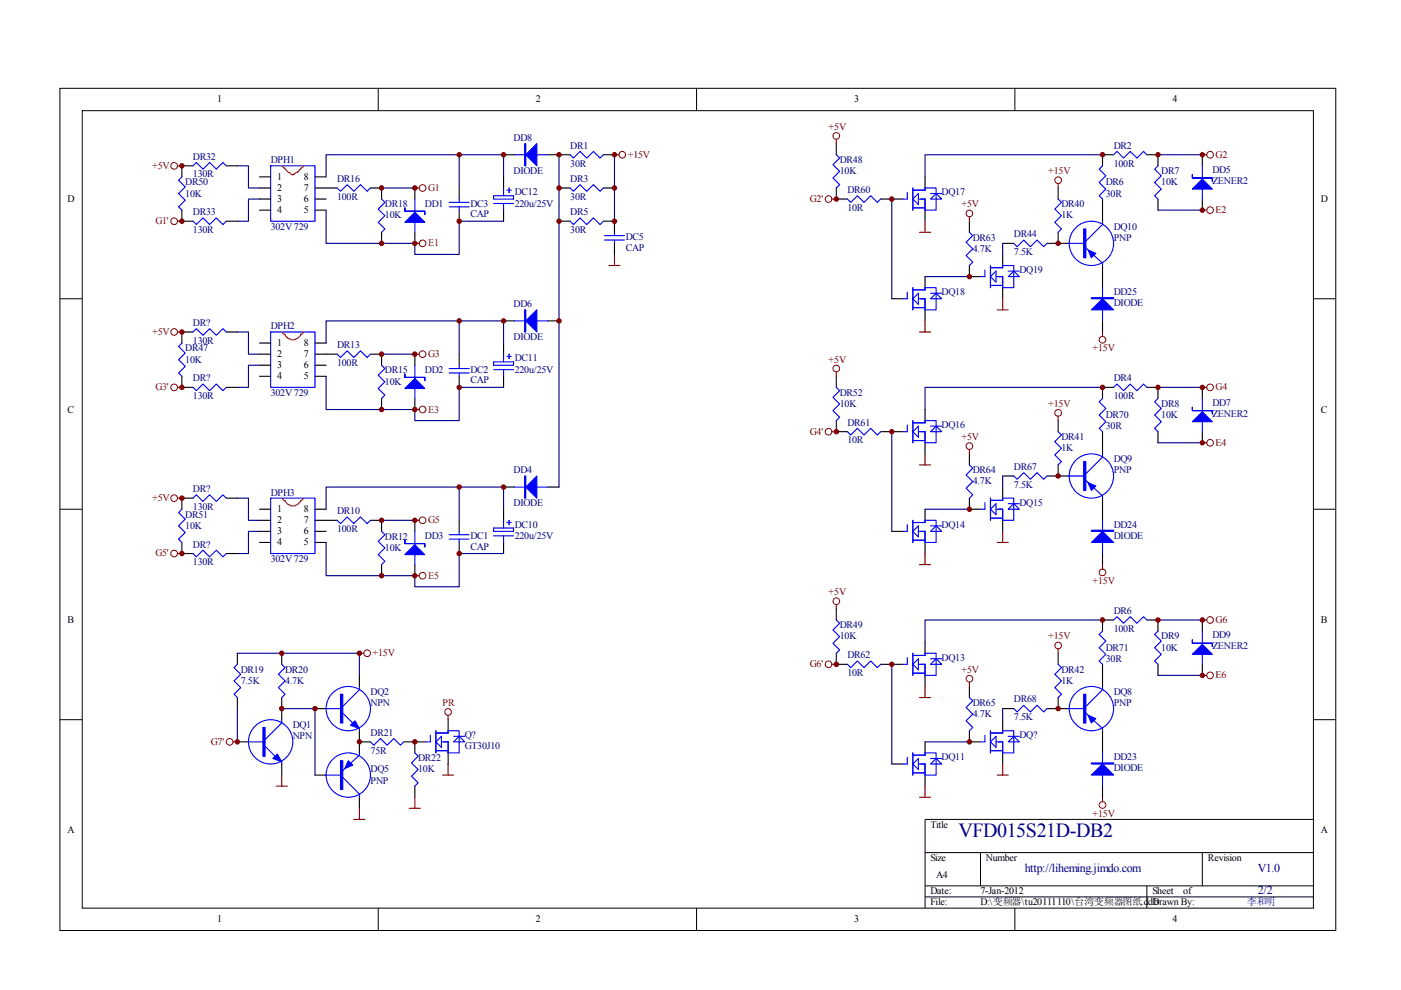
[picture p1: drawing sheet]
<svg xmlns="http://www.w3.org/2000/svg" width="297mm" height="210mm" viewBox="0 0 297 210" stroke-linecap="round" stroke-linejoin="round" font-family="sans-serif">
<g fill="none" stroke="#000" stroke-width=".21">
<path d="M12.7 18.7h270.5v178.6h-270.5zM80.2 18.7v4.7M147.7 18.7v4.7M215.2 18.7v4.7M17.4 23.5h261.1v169h-261.1zM12.7 63.3h4.7M278.4 63.3h4.7M12.7 108h4.7M278.4 108h4.7M12.7 152.6h4.7M278.4 152.6h4.7M278.4 173.7h-82.3v18.8"/>
<path d="M80.2 192.5v4.7M147.7 192.5v4.7M196.1 180.8h82.3M196.1 187.8h82.3M196.1 190.2h82.3M207.9 180.8v7M215.2 192.5v4.7M243.2 187.8v4.7M254.9 180.8v7"/>
</g>
<g fill="none" stroke="#000" stroke-width=".23">
<path d="M40.9 35.2h-2.3v2.3M48 35.2h2.3M55 37.5h2.4M55 39.9h2.4M66.8 37.5h2.3M66.8 39.9h4.7M78.5 39.9h2.4v2.3M88 39.9v2.3M97.4 39.9v2.3M106.8 32.8h2.3M106.8 37.5v2.4M116.2 32.8h4.7"/>
<path d="M118.5 39.9h2.4M127.9 39.9h2.4M127.9 32.8h2.4M177.3 39.9v2.3h2.4M177.3 30.5v2.3M196.1 37.5v2.4M224.3 39.9v2.3M236.1 32.8h-2.3v2.4M243.2 32.8h2.3v2.4M254.9 32.8v2.4M38.6 44.6v2.3h2.3M48 46.9h2.3"/>
<path d="M55 42.2h2.4M55 44.6h2.4M66.8 42.2h2.3M66.8 44.6h2.3M80.9 49.3v2.3M88 49.3v2.3M97.4 44.6v2.3M106.8 44.6v2.3M118.5 46.9h2.4M127.9 46.9h2.4v2.4M130.3 51.6v2.3M186.7 42.2h4.7"/>
<path d="M196.1 44.6v2.3M196.1 58.6v2.4M205.5 56.3v2.3h2.4M205.5 46.9v2.4M212.6 53.9v2.4M212.6 51.6h2.3M222 51.6h4.7M224.3 49.3v2.3M233.8 42.2v4.7M233.8 56.3v4.7M245.5 42.2v2.4M254.9 42.2v2.4"/>
<path d="M38.6 79.8v2.3h2.3M40.9 70.4h-2.3v2.3M48 70.4h2.3M55 72.7h2.4M55 75.1h2.4M55 77.4h2.4M55 79.8h2.4M66.8 72.7h2.3M66.8 75.1h4.7M66.8 77.4h2.3M66.8 79.8h2.3M78.5 75.1h2.4v2.3"/>
<path d="M88 75.1v2.3M97.4 75.1v2.3M97.4 79.8v2.3M106.8 72.7v2.4M106.8 79.8v2.3M106.8 68h2.3M116.2 68h2.3M177.3 79.8v2.3M189.1 63.3h2.3M196.1 65.7v2.3M212.6 61v2.3M233.8 68v2.4"/>
<path d="M48 82.1h2.3M80.9 84.5v2.3M88 84.5v2.3M177.3 89.2v2.3h2.4M186.7 91.5h4.7M196.1 86.8v2.4M196.1 93.9v2.3M205.5 96.2v2.4M224.3 89.2v2.3M224.3 98.6v2.3M233.8 91.5v4.7M236.1 82.1h-2.3v2.4"/>
<path d="M243.2 82.1h2.3v2.4M245.5 91.5v2.4M254.9 82.1v2.4M254.9 91.5v2.4M38.6 115v2.4h2.3M40.9 105.6h-2.3v2.4M48 105.6h2.3M48 117.4h2.3M55 108h2.4M55 110.3h2.4M55 112.7h2.4M55 115h2.4"/>
<path d="M66.8 108h2.3M66.8 110.3h4.7M66.8 112.7h2.3M66.8 115h2.3M78.5 110.3h2.4v2.4M80.9 119.7v2.4M88 110.3v2.4M88 119.7v2.4M97.4 110.3v2.4M97.4 115v2.4M106.8 108v2.3M106.8 115v2.4"/>
<path d="M106.8 103.3h2.3M116.2 103.3h2.3M189.1 112.7h2.3M196.1 108v2.3M196.1 115v2.4M205.5 105.6v2.4h2.4M212.6 103.3v2.3M212.6 110.3v2.4M212.6 100.9h2.3M222 100.9h4.7M233.8 105.6v4.7M233.8 117.4v2.3"/>
<path d="M50.3 138.5v2.4M59.7 138.5v2.4M177.3 129.1v2.4M177.3 138.5v2.4h2.4M196.1 136.2v2.3M224.3 138.5v2.4M236.1 131.5h-2.3v2.3M243.2 131.5h2.3v2.3M254.9 131.5v2.3M50.3 157.3h2.4M50.3 147.9v2.3M59.7 147.9v4.7"/>
<path d="M66.8 150.2h2.3M76.2 157.3h2.3M76.2 143.2v2.3M76.2 154.9v4.7M85.6 157.3h4.7M88 157.3v2.3M95 152.6v2.3M95 159.6v2.4M186.7 140.9h4.7M196.1 143.2v2.3M196.1 157.3v2.3M205.5 145.5v2.4"/>
<path d="M205.5 154.9v2.4h2.4M212.6 152.6v2.3M212.6 159.6v2.4M212.6 150.2h2.3M222 150.2h4.7M224.3 147.9v2.3M233.8 140.9v4.6M233.8 154.9v4.7M245.5 140.9v2.3M254.9 140.9v2.3M59.7 162v2.3M66.8 164.3h2.3"/>
<path d="M76.2 169v2.4M88 166.7v2.3M189.1 162h2.3M196.1 164.3v2.4M233.8 166.7v2.3"/>
</g>
<g fill="none" stroke="#00f" stroke-width=".23">
<path d="M38.6 37.5l-.7 .7 1.4 1.4-1.4 1.4 1.4 1.4-1.4 1.5 .7 .7M40.9 35.2l.7-.7 1.4 1.4 1.4-1.4 1.5 1.4 1.4-1.4 .7 .7M57.4 35.2h9.4v11.7h-9.4zM71.5 39.9l.7 .7 1.4-1.4 1.4 1.4 1.4-1.4 1.4 1.4 .7-.7M106.8 39.9v1.6M107.9 39.9v.9M109.1 32.8h7.1M120.9 32.8l.7 .7 1.4-1.4 1.4 1.4 1.4-1.4 1.4 1.4 .7-.7M120.9 39.9l.7 .7 1.4-1.4 1.4 1.4 1.4-1.4 1.4 1.4 .7-.7M177.3 32.8l.7 .7-1.4 1.4 1.4 1.4-1.4 1.4 1.4 1.5-.7 .7M193.5 39.9v4.7M233.8 35.2l-.8 .7 1.5 1.4-1.5 1.4 1.5 1.4-1.5 1.4 .8 .7"/>
<path d="M236.1 32.8l.7-.7 1.4 1.4 1.4-1.4 1.4 1.4 1.5-1.4 .7 .7M245.5 35.2l-.7 .7 1.4 1.4-1.4 1.4 1.4 1.4-1.4 1.4 .7 .7M254.9 35.2v7M40.9 46.9l.7 .7 1.4-1.4 1.4 1.4 1.5-1.4 1.4 1.4 .7-.7M80.9 42.2l.7 .7-1.4 1.4 1.4 1.4-1.4 1.4 1.4 1.4-.7 .8M88 42.2v7.1M95.2 42.9h4.3M95.2 43.9h4.3M97.4 42.2v.7M97.4 43.9v.7M104.6 41.5h4.3v.7h-4.3zM104.6 43.1h4.3"/>
<path d="M106.8 43.1v1.5M107.5 40.3h.9M120.9 46.9l.7 .7 1.4-1.4 1.4 1.4 1.4-1.4 1.4 1.4 .7-.7M128.2 50h4.2M128.2 50.9h4.2M130.3 49.3v.7M130.3 50.9v.7M179.7 42.2l.7 .7 1.4-1.4 1.4 1.4 1.4-1.4 1.4 1.4 .7-.7M192.4 40.8v1.4h-1M193.5 40.3h2.6v-.4h2.4v4.7h-2.4v-2.4h-1.4M193.5 44.1h2.6M193.5 42.2l1.2-1.2v2.4z"/>
<path d="M197.3 42.2l1.2-1.2 1.2 1.2zM197.3 41h2.4M205.5 49.3l.7 .7-1.4 1.4 1.4 1.4-1.4 1.4 1.4 1.4-.7 .7M208.8 57.2v1.4h-.9M210 56.8h2.6v-.5h2.3v4.7h-2.3v-2.4h-1.4M210 58.6l1.2-1.1v2.3zM210 56.3v4.7M213.8 58.6l1.1-1.1 1.2 1.1zM213.8 57.5h2.3M214.9 51.6l.7 .7 1.5-1.4 1.4 1.4 1.4-1.4 1.4 1.4 .7-.7M224.3 42.2l.8 .7-1.5 1.4 1.5 1.4-1.5 1.4 1.5 1.4-.8 .8M226.5 51.6h3.3"/>
<path d="M230.2 52.5l3.6 3.3v.5M233.8 46.9v.7l-3.6 3.5M38.6 72.7l-.7 .7 1.4 1.5-1.4 1.4 1.4 1.4-1.4 1.4 .7 .7M40.9 70.4l.7-.7 1.4 1.4 1.4-1.4 1.5 1.4 1.4-1.4 .7 .7M57.4 70.4h9.4v11.7h-9.4zM71.5 75.1l.7 .7 1.4-1.4 1.4 1.4 1.4-1.4 1.4 1.4 .7-.7M80.9 77.4l.7 .7-1.4 1.4 1.4 1.5-1.4 1.4 1.4 1.4-.7 .7M88 77.4v7.1M95.2 78.1h4.3M95.2 79.1h4.3M97.4 77.4v.7M97.4 79.1v.7"/>
<path d="M104.6 76.7h4.3v.7h-4.3zM104.6 78.4h4.3M106.8 75.1v1.6M106.8 78.4v1.4M107.5 75.6h.9M107.9 75.1v.9M109.1 68h7.1M192.4 61.9v1.4h-1M193.5 61.5h2.6v-.5h2.4v4.7h-2.4v-2.4h-1.4M193.5 61v4.7M193.5 63.3l1.2-1.1v2.3zM193.5 65.2h2.6"/>
<path d="M197.3 63.3l1.2-1.1 1.2 1.1zM197.3 62.2h2.4M210 60.5h2.6M233.8 61v7M40.9 82.1l.7 .7 1.4-1.4 1.4 1.4 1.5-1.4 1.4 1.4 .7-.7M177.3 82.1l.7 .7-1.4 1.4 1.4 1.5-1.4 1.4 1.4 1.4-.7 .7M179.7 91.5l.7 .7 1.4-1.4 1.4 1.4 1.4-1.4 1.4 1.4 .7-.7M192.4 90.1v1.4h-1M193.5 89.6h2.6v-.4h2.4v4.7h-2.4v-2.4h-1.4M193.5 89.2v4.7M193.5 93.4h2.6M194.7 90.4v2.3l-1.2-1.2z"/>
<path d="M197.3 91.5l1.2-1.1 1.2 1.1zM197.3 90.4h2.4M205.5 98.6l.7 .7-1.4 1.4 1.4 1.4-1.4 1.4 1.4 1.4-.7 .7M224.3 91.5l.8 .7-1.5 1.4 1.5 1.5-1.5 1.4 1.5 1.4-.8 .7M233.8 96.2v.7l-3.6 3.5M233.8 84.5l-.8 .7 1.5 1.4-1.5 1.4 1.5 1.4-1.5 1.4 .8 .7M236.1 82.1l.7-.7 1.4 1.4 1.4-1.4 1.4 1.4 1.5-1.4 .7 .7M245.5 84.5l-.7 .7 1.4 1.4-1.4 1.4 1.4 1.4-1.4 1.4 .7 .7M254.9 84.5v7M38.6 108l-.7 .7 1.4 1.4-1.4 1.4 1.4 1.4-1.4 1.4 .7 .7M40.9 105.6l.7-.7 1.4 1.4 1.4-1.4 1.5 1.4 1.4-1.4 .7 .7M40.9 117.4l.7 .7 1.4-1.4 1.4 1.4 1.5-1.4 1.4 1.4 .7-.7"/>
<path d="M57.4 105.6h9.4v11.8h-9.4zM71.5 110.3l.7 .7 1.4-1.4 1.4 1.4 1.4-1.4 1.4 1.4 .7-.7M80.9 112.7l.7 .7-1.4 1.4 1.4 1.4-1.4 1.4 1.4 1.4-.7 .7M88 112.7v7M95.2 113.4h4.3M95.2 114.3h4.3M97.4 112.7v.7M97.4 114.3v.7M104.6 112h4.3v.7h-4.3zM104.6 113.6h4.3M106.8 110.3v1.7M106.8 113.6v1.4"/>
<path d="M107.5 110.8h.9M107.9 110.3v1M109.1 103.3h7.1M192.4 111.3v1.4h-1M193.5 110.8h2.6v-.5h2.4v4.7h-2.4v-2.3h-1.4M193.5 110.3v4.7M193.5 112.7l1.2-1.2v2.3zM193.5 114.5h2.6M197.3 112.7l1.2-1.2 1.2 1.2zM197.3 111.5h2.4M208.8 106.6v1.4h-.9M210 106.1h2.6v-.5h2.3v4.7h-2.3v-2.3h-1.4"/>
<path d="M210 105.6v4.7M210 108l1.2-1.2v2.3zM210 109.8h2.6M213.8 108l1.1-1.2 1.2 1.2zM213.8 106.8h2.3M214.9 100.9l.7 .7 1.5-1.4 1.4 1.4 1.4-1.4 1.4 1.4 .7-.7M226.5 100.9h3.3M230.2 101.9l3.6 3.2v.5M233.8 110.3v7.1M177.3 131.5l.7 .7-1.4 1.4 1.4 1.4-1.4 1.4 1.4 1.4-.7 .7M192.4 139.4v1.5h-1M193.5 139h2.6v-.5h2.4v4.7h-2.4v-2.3h-1.4"/>
<path d="M193.5 138.5v4.7M197.3 139.7h2.4M233.8 133.8l-.8 .7 1.5 1.4-1.5 1.4 1.5 1.4-1.5 1.4 .8 .8M236.1 131.5l.7-.7 1.4 1.4 1.4-1.4 1.4 1.4 1.5-1.4 .7 .7M245.5 133.8l-.7 .7 1.4 1.4-1.4 1.4 1.4 1.4-1.4 1.4 .7 .8M254.9 133.8v7.1M50.3 140.9l-.7 .7 1.4 1.4-1.4 1.4 1.4 1.4-1.4 1.4 .7 .7M52.7 157.3h3.5M56.2 158.2l2.1 2.1M59.7 152.6v.7l-3.5 3.5M59.7 140.9l.7 .7-1.4 1.4 1.4 1.4-1.4 1.4 1.4 1.4-.7 .7M69.1 150.2h3.6"/>
<path d="M72.7 151.2l2.1 2.1M76.2 145.5v.8l-3.5 3.5M76.2 159.6v.5l-3.5 3.3M76.2 154.5v.4M78.5 157.3l.8 .7 1.4-1.4 1.4 1.4 1.4-1.4 1.4 1.4 .7-.7M88 159.6l.7 .7-1.5 1.5 1.5 1.4-1.5 1.4 1.5 1.4-.7 .7M91.2 155.9v1.4h-.9M92.4 155.4h2.6v-.5h2.4v4.7h-2.4v-2.3h-1.4M92.4 159.2h2.6M92.4 154.9v4.7M93.6 156.1v2.4l-1.2-1.2zM96.2 156.1h2.3"/>
<path d="M97.4 156.1l1.1 1.2h-2.3zM179.7 140.9l.7 .7 1.4-1.5 1.4 1.5 1.4-1.5 1.4 1.5 .7-.7M193.5 159.6v4.7M193.5 140.9l1.2-1.2v2.3zM193.5 142.7h2.6M197.3 140.9l1.2-1.2 1.2 1.2zM205.5 147.9l.7 .7-1.4 1.4 1.4 1.4-1.4 1.4 1.4 1.4-.7 .7M208.8 155.9v1.4h-.9M210 155.4h2.6v-.5h2.3v4.7h-2.3v-2.3h-1.4M210 154.9v4.7M210 157.3l1.2-1.2v2.4zM210 159.2h2.6"/>
<path d="M213.8 157.3l1.1-1.2 1.2 1.2zM213.8 156.1h2.3M214.9 150.2l.7 .7 1.5-1.4 1.4 1.4 1.4-1.4 1.4 1.4 .7-.7M224.3 140.9l.8 .7-1.5 1.4 1.5 1.4-1.5 1.4 1.5 1.4-.8 .7M226.5 150.2h3.3M230.2 151.2l3.6 3.3v.4M233.8 145.5v.8l-3.6 3.5M233.8 159.6v7.1M59.7 161.5v.5M68.9 164.3h3.3M72.7 164.8l3.5 3.5v.7M192.4 160.6v1.4h-1"/>
<path d="M193.5 160.1h2.6v-.5h2.4v4.7h-2.4v-2.3h-1.4M193.5 162l1.2-1.2v2.4zM193.5 163.9h2.6M197.3 162l1.2-1.2 1.2 1.2zM197.3 160.8h2.4"/>
<circle cx="231.4" cy="51.6" r="4.7"/>
<circle cx="231.4" cy="100.9" r="4.7"/>
<circle cx="57.4" cy="157.3" r="4.7"/>
<circle cx="73.8" cy="150.2" r="4.7"/>
<circle cx="231.4" cy="150.2" r="4.7"/>
<circle cx="73.8" cy="164.3" r="4.7"/>
</g>
<path d="M59.7 35.2l.5 .4h.2v.3l.7 .7h.3a.74 .74 0 0 0 .9 .4v-.2l.7-.2 .7-.7v-.3h.3l.4-.4M59.7 70.4l.5 .5h.2a1.74 1.74 0 0 0 1.7 1.1 1.74 1.74 0 0 0 1.6-1.1h.3l.4-.5M59.7 105.6l.5 .5h.2a1.74 1.74 0 0 0 1.7 1.2 1.74 1.74 0 0 0 1.6-1.2h.3l.4-.5" fill="none" stroke="#f00" stroke-width=".23"/>
<g fill="none" stroke="#000080" stroke-width=".23">
<path d="M50.3 35.2h2.4v4.7h2.3M69.1 37.5v-4.7h37.7v4.7M80.9 39.9h7.1M97.4 32.8v7.1M118.5 32.8v70.5M130.3 32.8v14.1M233.8 32.8h-37.7v4.7M245.5 32.8h9.4M55 42.2h-2.3v4.7h-2.4M69.1 44.6v7h18.9v2.3h9.4v-7h9.4M189.1 42.2v21.1M196.1 58.6h9.4"/>
<path d="M212.6 51.6v2.3M245.5 44.6h9.4M50.3 70.4h2.4v4.7h2.3M55 77.4h-2.3v4.7h-2.4M69.1 72.7v-4.7h37.7v4.7M69.1 79.8v7h18.9v2.4h9.4v-7.1h9.4M80.9 75.1h7.1M97.4 68v7.1M189.1 91.5v21.2M233.8 82.1h-37.7v4.7M245.5 82.1h9.4M245.5 93.9h9.4"/>
<path d="M50.3 105.6h2.4v4.7h2.3M55 112.7h-2.3v4.7h-2.4M69.1 108v-4.7h37.7v4.7M69.1 115v7.1h18.9v2.3h9.4v-7h9.4M80.9 110.3h7.1M97.4 103.3v7M196.1 108h9.4M212.6 100.9v2.4M50.3 138.5h25.9v4.7M233.8 131.5h-37.7v4.7M245.5 131.5h9.4M50.3 150.2v7.1"/>
<path d="M59.7 150.2h7.1v14.1M189.1 140.9v21.1M196.1 157.3h9.4M212.6 150.2v2.4M245.5 143.2h9.4"/>
</g>
<g fill="none" stroke="#800000" stroke-width=".21">
<circle cx="36.9" cy="35.2" r=".71"/>
<circle cx="89.6" cy="39.9" r=".7"/>
<circle cx="131.9" cy="32.8" r=".71"/>
<circle cx="177.3" cy="28.8" r=".7"/>
<circle cx="224.3" cy="38.2" r=".71"/>
<circle cx="256.6" cy="32.8" r=".71"/>
<circle cx="36.9" cy="46.9" r=".71"/>
<circle cx="89.6" cy="51.6" r=".71"/>
<circle cx="175.7" cy="42.2" r=".7"/>
<circle cx="205.5" cy="45.3" r=".7"/>
<circle cx="256.6" cy="44.6" r=".71"/>
<circle cx="36.9" cy="70.4" r=".71"/>
<circle cx="89.6" cy="75.1" r=".7"/>
<circle cx="177.3" cy="78.1" r=".7"/>
<circle cx="233.8" cy="72" r=".71"/>
<circle cx="36.9" cy="82.1" r=".71"/>
<circle cx="89.6" cy="86.8" r=".7"/>
<circle cx="175.7" cy="91.5" r=".7"/>
<circle cx="205.5" cy="94.6" r=".7"/>
<circle cx="224.3" cy="87.5" r=".71"/>
<circle cx="256.6" cy="82.1" r=".71"/>
<circle cx="256.6" cy="93.9" r=".71"/>
<circle cx="36.9" cy="105.6" r=".71"/>
<circle cx="36.9" cy="117.4" r=".71"/>
<circle cx="89.6" cy="110.3" r=".71"/>
<circle cx="77.8" cy="138.5" r=".7"/>
<circle cx="89.6" cy="122.1" r=".7"/>
<circle cx="177.3" cy="127.5" r=".7"/>
<circle cx="224.3" cy="136.9" r=".71"/>
<circle cx="233.8" cy="121.4" r=".71"/>
<circle cx="256.6" cy="131.5" r=".71"/>
<circle cx="48.7" cy="157.3" r=".71"/>
<circle cx="95" cy="150.9" r=".7"/>
<circle cx="175.7" cy="140.8" r=".71"/>
<circle cx="205.5" cy="143.9" r=".71"/>
<circle cx="256.6" cy="143.2" r=".71"/>
<circle cx="233.8" cy="170.7" r=".71"/>
</g>
<g fill="none" stroke="#800000" stroke-width=".23">
<path d="M37.6 35.2h1M88 39.9h.9M130.3 32.8h.9M177.3 29.5v1M224.3 38.9v1M254.9 32.8h1M37.6 46.9h1M88 51.6h.9M129.1 56.3h2.4M130.3 53.9v2.4M176.4 42.2h.9M195 49.3h2.3"/>
<path d="M196.1 46.9v2.4M205.5 46v.9M254.9 44.6h1M37.6 70.4h1M88 75.1h.9M177.3 78.8v1M195 70.4h2.3M196.1 68v2.4M211.4 65.7h2.4M212.6 63.3v2.4M233.8 70.4v.9M37.6 82.1h1"/>
<path d="M88 86.8h.9M176.4 91.5h.9M195 98.6h2.3M196.1 96.2v2.4M205.5 95.3v.9M224.3 88.2v1M254.9 82.1h1M254.9 93.9h1M37.6 105.6h1M37.6 117.4h1M88 110.3h.9M195 119.7h2.3"/>
<path d="M196.1 117.4v2.3M211.4 115h2.4M212.6 112.7v2.3M233.8 119.7v1M76.2 138.5h.9M88 122.1h.9M177.3 128.2v.9M224.3 137.6v.9M254.9 131.5h1M49.4 157.3h.9M95 151.7v.9M176.4 140.9h.9"/>
<path d="M195 147.9h2.3M196.1 145.5v2.4M205.5 144.6v.9M254.9 143.2h1M58.6 166.7h2.3M59.7 164.3v2.4M75 173.7h2.4M76.2 171.4v2.3M86.8 171.4h2.3M88 169v2.4M93.8 164.3h2.4M95 162v2.3"/>
<path d="M195 169h2.3M196.1 166.7v2.3M211.4 164.3h2.4M212.6 162v2.3M233.8 169v1"/>
</g>
<g fill="#00f" stroke="#00f" stroke-width=".23">
<path d="M113.8 30.5v4.7l-2.3-2.4z"/>
<path d="M85.8 47.1l2.2-2.1 2.1 2.1z"/>
<path d="M111.5 68l2.3-2.3v4.7z"/>
<path d="M85.8 82.4l2.2-2.1 2.1 2.1z"/>
<path d="M111.5 103.3l2.3-2.4v4.7z"/>
<path d="M85.8 117.6l2.2-2.1 2.1 2.1z"/>
<path d="M230.7 53l1.6 .7-.9 1z"/>
<path d="M231.4 65.7l2.4-2.4 2.3 2.4z"/>
<path d="M252.8 40.1l2.1-2.1 2.1 2.1z"/>
<path d="M230.7 102.3l1.6 .7-.9 1z"/>
<path d="M231.4 115l2.4-2.3 2.3 2.3z"/>
<path d="M252.8 89.4l2.1-2.1 2.1 2.1z"/>
<path d="M230.7 151.7l1.6 .7-.9 .9z"/>
<path d="M231.4 164.3l2.4-2.3 2.3 2.3z"/>
<path d="M252.8 138.7l2.1-2.1 2.1 2.1z"/>
<path d="M57.9 160.8l.9-.9 .9 1.6z"/>
<path d="M75.3 152.8l.9 1.7-1.9-.7z"/>
<path d="M73.8 161.3l1 .9-1.7 .7z"/>
<path d="M111.2 30.5h.3v4.7h-.3z" fill-rule="evenodd"/>
<path d="M85.8 44.1v.7h4.3v.7v-.7h-4.3z" fill-rule="evenodd"/>
<path d="M111.2 65.7h.3v4.7h-.3z" fill-rule="evenodd"/>
<path d="M85.8 79.3v.7h4.3v.7v-.7h-4.3z" fill-rule="evenodd"/>
<path d="M111.2 100.9h.3v4.7h-.3z" fill-rule="evenodd"/>
<path d="M85.8 114.5v.8h4.3v.7v-.7h-4.3z" fill-rule="evenodd"/>
<path d="M229.8 48.5h.4v6.2h-.4z" fill-rule="evenodd"/>
<path d="M231.4 63.1h4.7v.2h-4.7z" fill-rule="evenodd"/>
<path d="M252.8 37v.7h4.2v.7v-.7h-4.2z" fill-rule="evenodd"/>
<path d="M229.8 97.9h.4v6.1h-.4z" fill-rule="evenodd"/>
<path d="M231.4 112.4h4.7v.3h-4.7z" fill-rule="evenodd"/>
<path d="M252.8 86.4v.7h4.2v.7v-.7h-4.2z" fill-rule="evenodd"/>
<path d="M229.8 147.2h.4v6.1h-.4z" fill-rule="evenodd"/>
<path d="M231.4 161.8h4.7v.2h-4.7z" fill-rule="evenodd"/>
<path d="M252.8 135.7v.7h4.2v.7v-.7h-4.2z" fill-rule="evenodd"/>
<path d="M55.7 154.2h.5v6.1h-.5z" fill-rule="evenodd"/>
<path d="M72.2 147.2h.5v6.1h-.5z" fill-rule="evenodd"/>
<path d="M72.2 161.3h.5v6.1h-.5z" fill-rule="evenodd"/>
</g>
<g fill="#800000" stroke="#800000" stroke-width=".21">
<circle cx="189.1" cy="140.8" r=".47"/>
<circle cx="205.5" cy="157.3" r=".47"/>
<circle cx="224.3" cy="150.2" r=".47"/>
<circle cx="233.8" cy="131.5" r=".47"/>
<circle cx="245.5" cy="131.5" r=".47"/>
<circle cx="189.1" cy="91.5" r=".47"/>
<circle cx="205.5" cy="108" r=".47"/>
<circle cx="224.3" cy="100.9" r=".47"/>
<circle cx="233.8" cy="82.1" r=".47"/>
<circle cx="245.5" cy="82.1" r=".47"/>
<circle cx="189.1" cy="42.2" r=".47"/>
<circle cx="205.5" cy="58.6" r=".47"/>
<circle cx="224.3" cy="51.6" r=".47"/>
<circle cx="177.3" cy="42.2" r=".47"/>
<circle cx="233.8" cy="32.8" r=".47"/>
<circle cx="245.5" cy="32.8" r=".47"/>
<circle cx="254.9" cy="32.8" r=".47"/>
<circle cx="254.9" cy="44.6" r=".47"/>
<circle cx="254.9" cy="93.9" r=".47"/>
<circle cx="254.9" cy="82.1" r=".47"/>
<circle cx="254.9" cy="131.5" r=".47"/>
<circle cx="254.9" cy="143.2" r=".47"/>
<circle cx="177.3" cy="91.5" r=".47"/>
<circle cx="177.3" cy="140.8" r=".47"/>
<circle cx="38.6" cy="35.2" r=".47"/>
<circle cx="38.6" cy="46.9" r=".47"/>
<circle cx="80.9" cy="39.9" r=".47"/>
<circle cx="80.9" cy="51.6" r=".47"/>
<circle cx="88" cy="39.9" r=".47"/>
<circle cx="88" cy="51.6" r=".47"/>
<circle cx="106.8" cy="32.8" r=".47"/>
<circle cx="97.4" cy="46.9" r=".47"/>
<circle cx="97.4" cy="32.8" r=".47"/>
<circle cx="130.3" cy="32.8" r=".47"/>
<circle cx="130.3" cy="39.9" r=".47"/>
<circle cx="130.3" cy="46.9" r=".47"/>
<circle cx="50.3" cy="157.3" r=".47"/>
<circle cx="59.7" cy="150.2" r=".47"/>
<circle cx="66.8" cy="150.2" r=".47"/>
<circle cx="76.2" cy="157.3" r=".47"/>
<circle cx="59.7" cy="138.5" r=".47"/>
<circle cx="88" cy="157.3" r=".47"/>
<circle cx="76.2" cy="138.5" r=".47"/>
<circle cx="38.6" cy="70.4" r=".47"/>
<circle cx="38.6" cy="82.1" r=".47"/>
<circle cx="80.9" cy="75.1" r=".47"/>
<circle cx="80.9" cy="86.8" r=".47"/>
<circle cx="88" cy="75.1" r=".47"/>
<circle cx="88" cy="86.8" r=".47"/>
<circle cx="106.8" cy="68" r=".47"/>
<circle cx="97.4" cy="82.1" r=".47"/>
<circle cx="97.4" cy="68" r=".47"/>
<circle cx="38.6" cy="105.6" r=".47"/>
<circle cx="38.6" cy="117.4" r=".47"/>
<circle cx="80.9" cy="110.3" r=".47"/>
<circle cx="80.9" cy="122.1" r=".47"/>
<circle cx="88" cy="110.3" r=".47"/>
<circle cx="88" cy="122.1" r=".47"/>
<circle cx="106.8" cy="103.3" r=".47"/>
<circle cx="97.4" cy="117.4" r=".47"/>
<circle cx="97.4" cy="103.3" r=".47"/>
<circle cx="118.5" cy="32.8" r=".47"/>
<circle cx="118.5" cy="68" r=".47"/>
<circle cx="118.5" cy="39.9" r=".47"/>
<circle cx="118.5" cy="46.9" r=".47"/>
</g>
<text font-size="4.2" fill="#000080" x="203.2" y="177.4">VFD015S21D-DB2</text>
<g font-size="2.5" fill="#000080">
<text x="217.3" y="184.8">http://liheming.jimdo.com</text>
<text x="266.7" y="184.8">V1.0</text>
<text x="266.7" y="189.6">2/2</text>
</g>
<g font-size="2.1">
<text x="46.1" y="21.7">1</text>
<text x="113.6" y="21.7">2</text>
<text x="181.1" y="21.7">3</text>
<text x="248.6" y="21.7">4</text>
<text x="58.8" y="38.1">1</text>
<text x="58.8" y="40.5">2</text>
<text x="64.4" y="40.5">7</text>
<text x="64.4" y="38.1">8</text>
<text x="14.3" y="42.8">D</text>
<text x="58.8" y="42.8">3</text>
<text x="58.8" y="45.1">4</text>
<text x="64.4" y="45.1">5</text>
<text x="64.4" y="42.8">6</text>
<text x="280.1" y="42.8">D</text>
<text x="58.8" y="73.3">1</text>
<text x="58.8" y="75.7">2</text>
<text x="64.4" y="75.7">7</text>
<text x="64.4" y="73.3">8</text>
<text x="58.8" y="78.1">3</text>
<text x="58.8" y="80.4">4</text>
<text x="64.4" y="80.4">5</text>
<text x="64.4" y="78.1">6</text>
<text x="14.3" y="87.5">C</text>
<text x="280.1" y="87.5">C</text>
<text x="58.8" y="108.6">1</text>
<text x="58.8" y="110.9">2</text>
<text x="58.8" y="113.3">3</text>
<text x="64.4" y="113.3">6</text>
<text x="64.4" y="110.9">7</text>
<text x="64.4" y="108.6">8</text>
<text x="58.8" y="115.6">4</text>
<text x="64.4" y="115.6">5</text>
<text x="14.3" y="132.1">B</text>
<text x="280.1" y="132.1">B</text>
<text x="14.3" y="176.7">A</text>
<text x="197.3" y="175.5">Title</text>
<text x="280.1" y="176.7">A</text>
<text x="197.3" y="182.6">Size</text>
<text x="209" y="182.6">Number</text>
<text x="256.1" y="182.6">Revision</text>
<text x="197.3" y="189.6">Date:</text>
<text x="197.3" y="192">File:</text>
<text x="198.5" y="186.1">A4</text>
<text x="207.9" y="189.6">7-Jan-2012</text>
<text x="207.9" y="192">D:\变频器\tu20111110\台湾变频器图纸.ddb</text>
<text x="244.3" y="189.6">Sheet</text>
<text x="244.3" y="192">Drawn By:</text>
<text x="250.9" y="189.6">of</text>
<text x="46.1" y="195.5">1</text>
<text x="113.6" y="195.5">2</text>
<text x="181.1" y="195.5">3</text>
<text x="248.6" y="195.5">4</text>
</g>
<g font-size="2.1" fill="#000080">
<text x="108.9" y="29.9">DD8</text>
<text x="40.9" y="33.9">DR32</text>
<text x="57.4" y="34.6">DPH1</text>
<text x="120.9" y="31.5">DR1</text>
<text x="120.9" y="35.3">30R</text>
<text x="178.1" y="34.6">DR48</text>
<text x="236.1" y="31.5">DR2</text>
<text x="236.1" y="35.3">100R</text>
<text x="39.3" y="39.3">DR50</text>
<text x="39.3" y="41.7">10K</text>
<text x="40.9" y="37.6">130R</text>
<text x="71.5" y="38.6">DR16</text>
<text x="108.9" y="36.9">DIODE</text>
<text x="109.1" y="41.4">DC12</text>
<text x="120.9" y="38.6">DR3</text>
<text x="178.1" y="36.9">10K</text>
<text x="179.7" y="40.9">DR60</text>
<text x="199.6" y="41.4">DQ17</text>
<text x="234.4" y="39.3">DR6</text>
<text x="234.4" y="41.7">30R</text>
<text x="246.2" y="36.9">DR7</text>
<text x="246.2" y="39.3">10K</text>
<text x="257" y="36.7">DD5</text>
<text x="257" y="39">ZENER2</text>
<text x="40.9" y="45.6">DR33</text>
<text x="71.5" y="42.3">100R</text>
<text x="81.6" y="44">DR18</text>
<text x="81.6" y="46.3">10K</text>
<text x="90.1" y="43.8">DD1</text>
<text x="99.7" y="43.8">DC3</text>
<text x="99.7" y="46.1">CAP</text>
<text x="109.1" y="43.8">220u/25V</text>
<text x="120.9" y="42.3">30R</text>
<text x="120.9" y="45.6">DR5</text>
<text x="179.7" y="44.7">10R</text>
<text x="225" y="44">DR40</text>
<text x="225" y="46.3">1K</text>
<text x="40.9" y="49.4">130R</text>
<text x="57.4" y="48.7">302V 729</text>
<text x="120.9" y="49.4">30R</text>
<text x="132.7" y="50.8">DC5</text>
<text x="132.7" y="53.2">CAP</text>
<text x="206.2" y="51.1">DR63</text>
<text x="206.2" y="53.4">4.7K</text>
<text x="215" y="50.3">DR44</text>
<text x="236.1" y="48.7">DQ10</text>
<text x="236.1" y="51.1">PNP</text>
<text x="215" y="54.1">7.5K</text>
<text x="216.2" y="57.8">DQ19</text>
<text x="108.9" y="65.1">DD6</text>
<text x="199.6" y="62.5">DQ18</text>
<text x="236.1" y="62.5">DD25</text>
<text x="236.1" y="64.9">DIODE</text>
<text x="40.9" y="69.1">DR?</text>
<text x="57.4" y="69.8">DPH2</text>
<text x="39.3" y="74.5">DR47</text>
<text x="39.3" y="76.9">10K</text>
<text x="40.9" y="72.9">130R</text>
<text x="71.5" y="73.8">DR13</text>
<text x="71.5" y="77.6">100R</text>
<text x="108.9" y="72.2">DIODE</text>
<text x="109.1" y="76.6">DC11</text>
<text x="40.9" y="80.9">DR?</text>
<text x="57.4" y="83.9">302V 729</text>
<text x="81.6" y="79.2">DR15</text>
<text x="81.6" y="81.5">10K</text>
<text x="90.1" y="79">DD2</text>
<text x="99.7" y="79">DC2</text>
<text x="99.7" y="81.3">CAP</text>
<text x="109.1" y="79">220u/25V</text>
<text x="178.1" y="83.9">DR52</text>
<text x="236.1" y="80.9">DR4</text>
<text x="40.9" y="84.6">130R</text>
<text x="178.1" y="86.3">10K</text>
<text x="234.4" y="88.6">DR70</text>
<text x="236.1" y="84.6">100R</text>
<text x="246.2" y="86.3">DR8</text>
<text x="246.2" y="88.6">10K</text>
<text x="257" y="86">DD7</text>
<text x="257" y="88.4">ZENER2</text>
<text x="179.7" y="90.3">DR61</text>
<text x="179.7" y="94">10R</text>
<text x="199.6" y="90.7">DQ16</text>
<text x="225" y="93.3">DR41</text>
<text x="225" y="95.7">1K</text>
<text x="234.4" y="90.9">30R</text>
<text x="108.9" y="100.3">DD4</text>
<text x="206.2" y="100.3">DR64</text>
<text x="215" y="99.7">DR67</text>
<text x="236.1" y="98">DQ9</text>
<text x="236.1" y="100.3">PNP</text>
<text x="40.9" y="104.3">DR?</text>
<text x="57.4" y="105.1">DPH3</text>
<text x="108.9" y="107.4">DIODE</text>
<text x="206.2" y="102.7">4.7K</text>
<text x="215" y="103.4">7.5K</text>
<text x="216.2" y="107.2">DQ15</text>
<text x="39.3" y="109.7">DR51</text>
<text x="39.3" y="112.1">10K</text>
<text x="40.9" y="108.1">130R</text>
<text x="71.5" y="109.1">DR10</text>
<text x="71.5" y="112.8">100R</text>
<text x="109.1" y="111.9">DC10</text>
<text x="199.6" y="111.9">DQ14</text>
<text x="236.1" y="111.9">DD24</text>
<text x="40.9" y="116.1">DR?</text>
<text x="40.9" y="119.8">130R</text>
<text x="57.4" y="119.1">302V 729</text>
<text x="81.6" y="114.5">DR12</text>
<text x="81.6" y="116.8">10K</text>
<text x="90.1" y="114.2">DD3</text>
<text x="99.7" y="114.2">DC1</text>
<text x="99.7" y="116.6">CAP</text>
<text x="109.1" y="114.2">220u/25V</text>
<text x="236.1" y="114.2">DIODE</text>
<text x="236.1" y="130.1">DR6</text>
<text x="178.1" y="133.2">DR49</text>
<text x="178.1" y="135.6">10K</text>
<text x="234.4" y="137.9">DR71</text>
<text x="236.1" y="134">100R</text>
<text x="246.2" y="135.6">DR9</text>
<text x="246.2" y="137.9">10K</text>
<text x="257" y="135.3">DD9</text>
<text x="257" y="137.7">ZENER2</text>
<text x="51.1" y="142.6">DR19</text>
<text x="60.5" y="142.6">DR20</text>
<text x="179.7" y="139.5">DR62</text>
<text x="179.7" y="143.4">10R</text>
<text x="199.6" y="140.1">DQ13</text>
<text x="225" y="142.6">DR42</text>
<text x="234.4" y="140.3">30R</text>
<text x="51.1" y="145">7.5K</text>
<text x="60.5" y="145">4.7K</text>
<text x="78.6" y="147.3">DQ2</text>
<text x="78.6" y="149.7">NPN</text>
<text x="206.2" y="149.7">DR65</text>
<text x="215" y="148.9">DR68</text>
<text x="225" y="145">1K</text>
<text x="236.1" y="147.3">DQ8</text>
<text x="236.1" y="149.7">PNP</text>
<text x="62.1" y="154.4">DQ1</text>
<text x="206.2" y="152">4.7K</text>
<text x="215" y="152.8">7.5K</text>
<text x="62.1" y="156.7">NPN</text>
<text x="78.6" y="156.1">DR21</text>
<text x="78.6" y="159.8">75R</text>
<text x="88.6" y="161.4">DR22</text>
<text x="98.6" y="156.5">Q?</text>
<text x="98.6" y="158.8">GT30J10</text>
<text x="199.6" y="161.2">DQ11</text>
<text x="216.2" y="156.5">DQ?</text>
<text x="236.1" y="161.2">DD23</text>
<text x="78.6" y="163.8">DQ5</text>
<text x="78.6" y="166.1">PNP</text>
<text x="88.6" y="163.8">10K</text>
<text x="236.1" y="163.5">DIODE</text>
<text x="264.3" y="192">李和明</text>
</g>
<g font-size="2.1" fill="#800000">
<text x="175.7" y="27.5">+5V</text>
<text x="32.3" y="35.7">+5V</text>
<text x="133.1" y="33.5">+15V</text>
<text x="257.7" y="33.5">G2</text>
<text x="90.8" y="40.5">G1</text>
<text x="222.2" y="36.9">+15V</text>
<text x="32.9" y="47.5">G1'</text>
<text x="171.7" y="42.8">G2'</text>
<text x="203.9" y="44">+5V</text>
<text x="257.7" y="45.1">E2</text>
<text x="90.8" y="52.2">E1</text>
<text x="32.3" y="71">+5V</text>
<text x="90.8" y="75.7">G3</text>
<text x="175.7" y="76.9">+5V</text>
<text x="231.6" y="74.5">+15V</text>
<text x="32.9" y="82.7">G3'</text>
<text x="257.7" y="82.7">G4</text>
<text x="90.8" y="87.5">E3</text>
<text x="222.2" y="86.3">+15V</text>
<text x="171.7" y="92.1">G4'</text>
<text x="203.9" y="93.3">+5V</text>
<text x="257.7" y="94.5">E4</text>
<text x="32.3" y="106.2">+5V</text>
<text x="90.8" y="110.9">G5</text>
<text x="32.9" y="118">G5'</text>
<text x="90.8" y="122.7">E5</text>
<text x="231.6" y="123.9">+15V</text>
<text x="175.7" y="126.2">+5V</text>
<text x="222.2" y="135.6">+15V</text>
<text x="257.7" y="132.1">G6</text>
<text x="79" y="139.1">+15V</text>
<text x="171.7" y="141.5">G6'</text>
<text x="203.9" y="142.6">+5V</text>
<text x="257.7" y="143.8">E6</text>
<text x="93.8" y="149.7">PR</text>
<text x="44.7" y="157.9">G7'</text>
<text x="231.6" y="173.2">+15V</text>
</g>
</svg>
